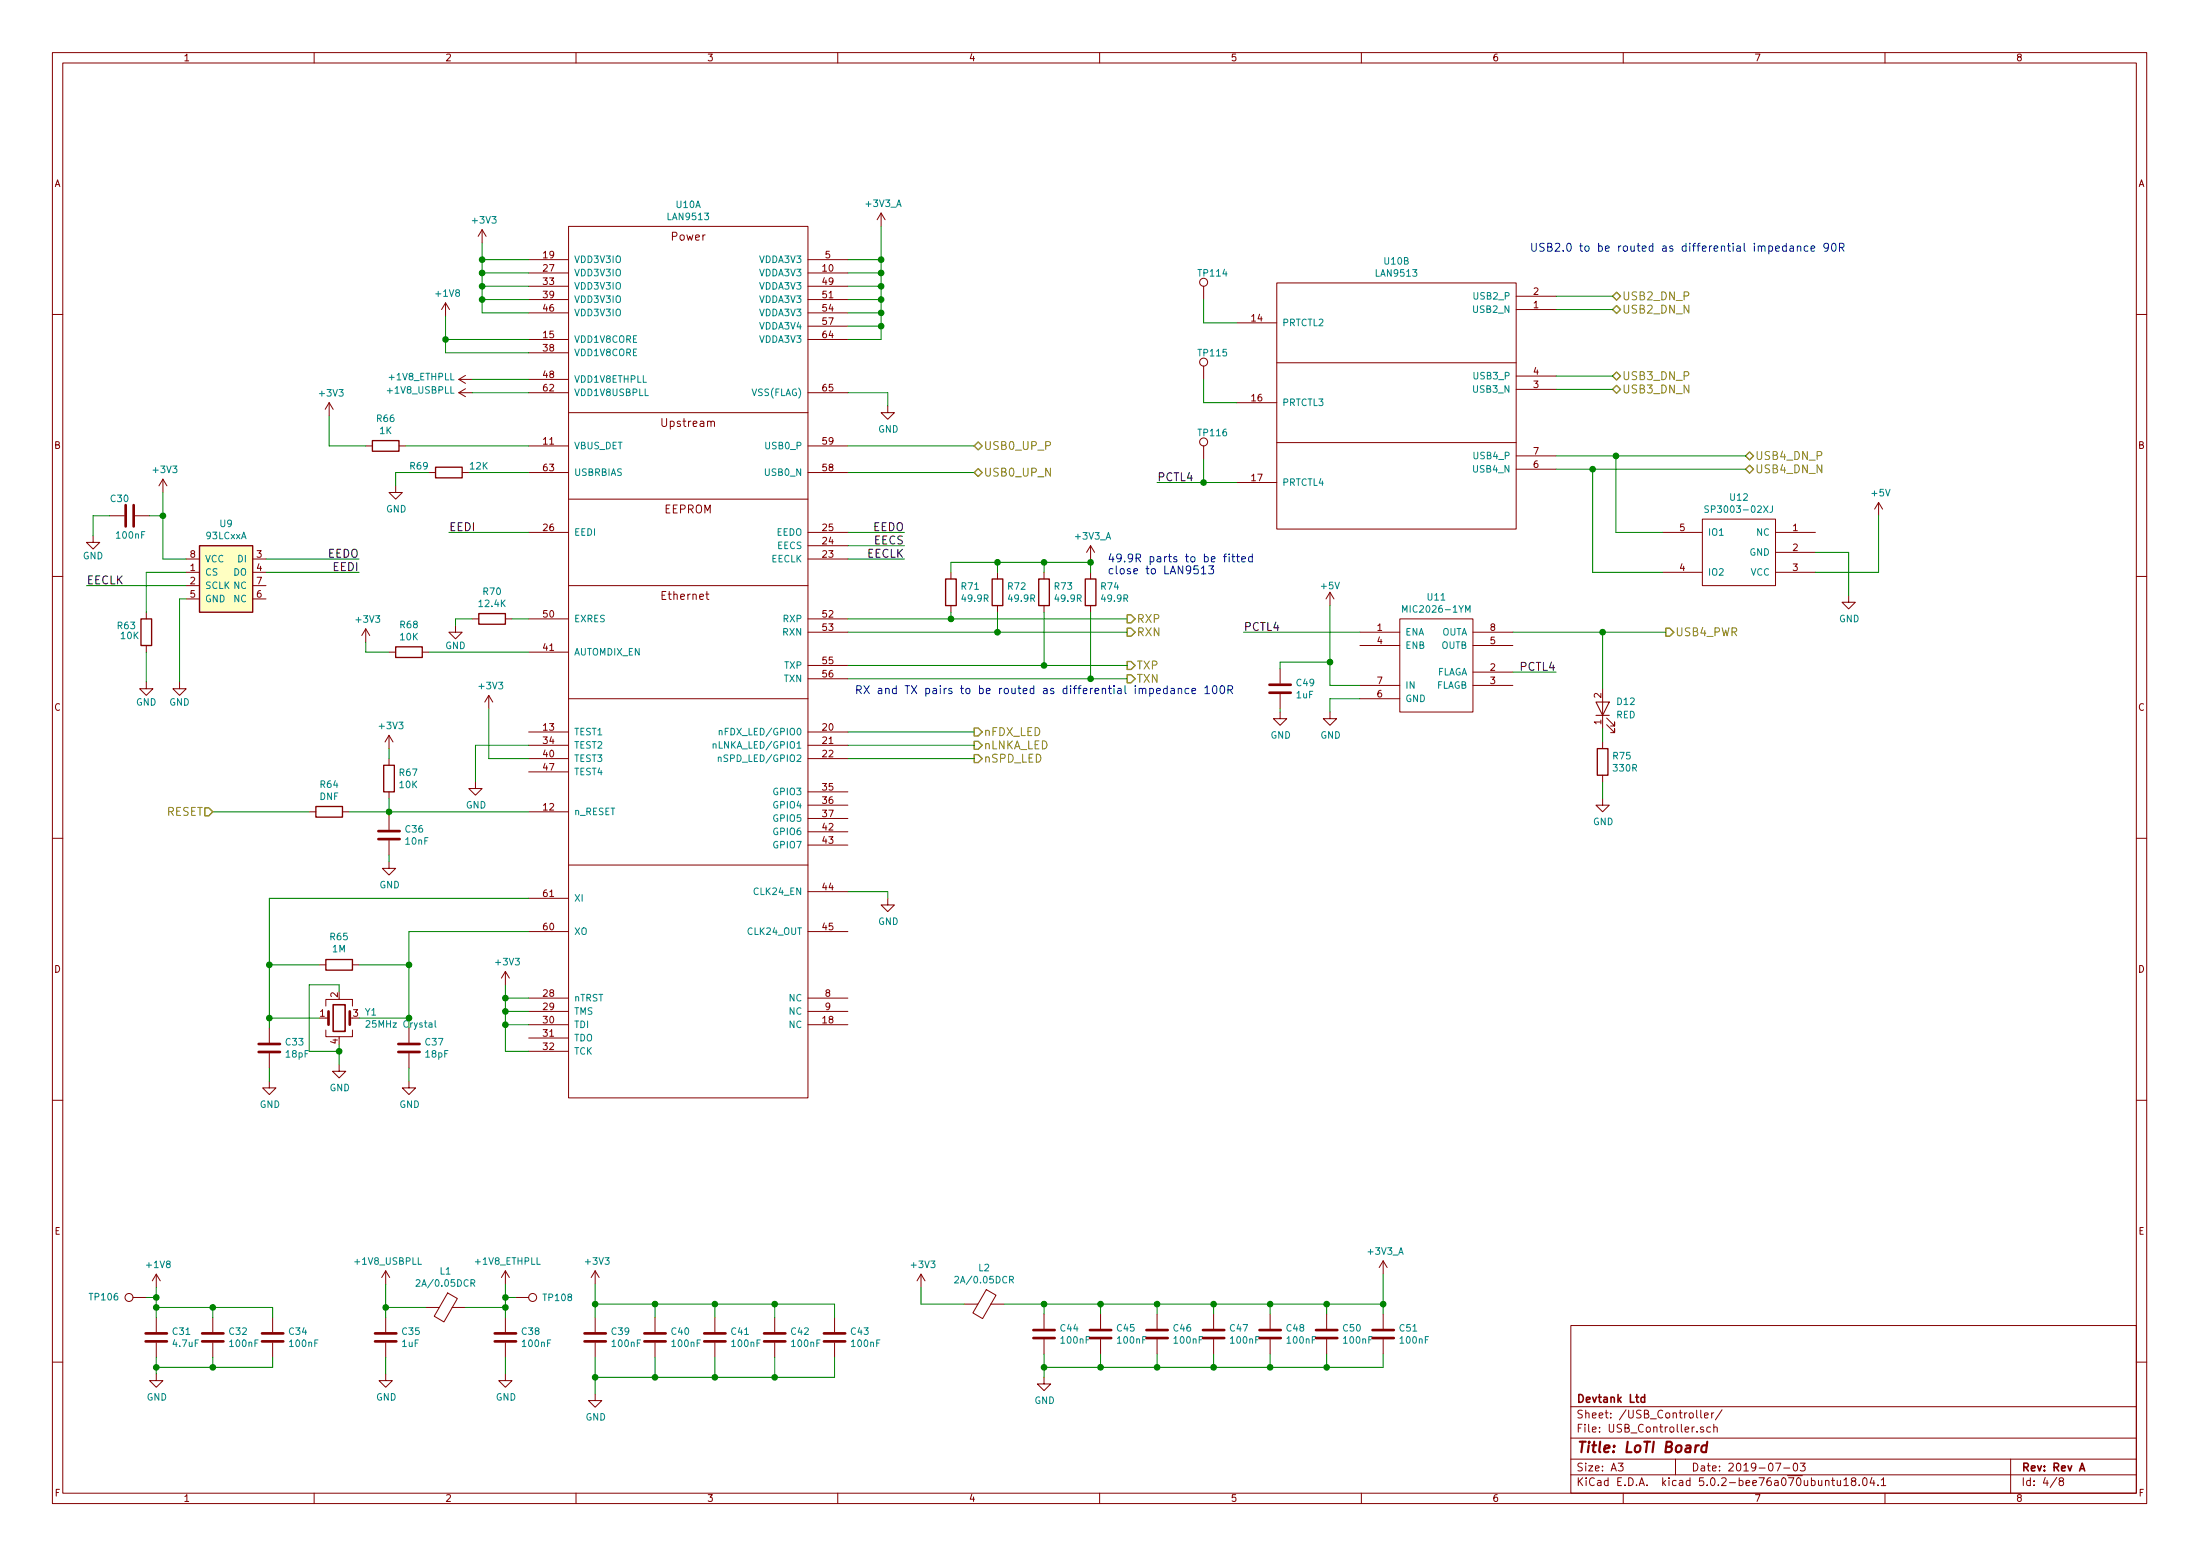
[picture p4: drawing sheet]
<svg xmlns="http://www.w3.org/2000/svg" width="420mm" height="297mm" viewBox="0 0 420 297" stroke-linecap="round" stroke-linejoin="round" font-family="sans-serif">
<g fill="none" stroke="#840000" stroke-width=".19">
<path d="M10 10h400v277h-400zM12 12h396v273.1h-396zM60 10v2M110 10v2M160 10v2M210 10v2M260 10v2M310 10v2M360 10v2M85.1 57.8l-.8 1.3M85.1 57.8v2.6M85.1 57.8l.8 1.3"/>
<path d="M92.1 43.9l-.8 1.2M92.1 43.9v2.5M92.1 43.9l.7 1.2M101 52.1h7.6M101 49.6h7.6M101 54.6h7.6M101 57.2h7.6M101 59.7h7.6M108.6 43.2h45.7v166.4h-45.7zM154.3 52.1h7.6M154.3 49.6h7.6M154.3 54.6h7.6"/>
<path d="M154.3 57.2h7.6M154.3 59.7h7.6M168.3 40.7l-.8 1.2M168.3 40.7v2.5M168.3 40.7l.7 1.2M229.9 54.6v2.6M243.8 54h45.8v47h-45.8zM289.6 59.1h7.6M289.6 56.6h7.6M10 60h2M62.9 76.9l-.8 1.2M62.9 76.9v2.5"/>
<path d="M62.9 76.9l.7 1.2M87.6 72.4h2.6M87.6 75h2.6M87.6 72.4l1.3 .8M87.6 75l1.3 .7M88.9 71.7l-1.3 .7M88.9 74.2l-1.3 .8M101 64.8h7.6M101 67.3h7.6M101 72.4h7.6M101 75h7.6M108.6 78.8h45.7"/>
<path d="M154.3 64.8h7.6M154.3 62.3h7.6M154.3 75h7.6M169.5 77.5v1.3h1.3l-1.3 1.2-1.2-1.2h1.2M229.9 69.9v2.5M236.2 61.6h7.6M236.2 76.9h7.6M243.8 69.3h45.8M289.6 74.3h7.6M289.6 71.8h7.6M408 60h2M21 98.5h2.7"/>
<path d="M25.8 98.5h2.8M31.1 91.5l-.7 1.2M31.1 91.5v2.5M31.1 91.5l.8 1.2M69.8 85.1h1.3M75.6 92.7v1.3h1.2l-1.2 1.3-1.3-1.3h1.3M76.2 85.1h1.3M81.9 90.2h1.3M88.3 90.2h1.2M101 85.1h7.6M101 90.2h7.6M108.6 95.3h45.7"/>
<path d="M135.8 80.6a.36 .36 0 0 1 .3-.2 .36 .36 0 0 1 .3 .2v.8M154.3 85.1h7.6M154.3 90.2h7.6M229.9 85.1v2.6M236.2 92.1h7.6M243.8 84.5h45.8M289.6 89.6h7.6M289.6 87h7.6M325.1 99.1h14v12.7h-14zM358.8 95.9l-.8 1.3M358.8 95.9v2.6M358.8 95.9l.7 1.3"/>
<path d="M10 110h2M17.8 102.3v1.2h1.2l-1.2 1.3-1.3-1.3h1.3M27.9 116.9v1.2M35.6 111.8h2.5M35.6 106.7h2.5M35.6 109.3h2.5M35.6 114.3h2.5M48.3 111.8h2.5M48.3 106.7h2.5M48.3 109.3h2.5M48.3 114.3h2.5M87 119.4v1.3h1.3l-1.3 1.3-1.3-1.3h1.3"/>
<path d="M90.2 118.1h1.2M96.5 118.1h1.3M101 101.6h7.6M101 118.1h7.6M108.6 111.8h45.7M134.8 113.4h.6M135 112.9v1.3l.4 .2M154.3 106.7h7.6M154.3 104.2h7.6M154.3 101.6h7.6M154.3 118.1h7.6M181.6 109.3v1.2"/>
<path d="M181.6 115.6v1.3M190.5 109.3v1.2M190.5 115.6v1.3M199.4 109.3v1.2M199.4 115.6v1.3M208.3 104.2v2.5M208.3 109.3v1.2M208.3 115.6v1.3M208.3 104.2l-.8 1.2M208.3 104.2l.7 1.2M254 113.1l-.8 1.2M254 113.1v2.5"/>
<path d="M254 113.1l.8 1.2M267.3 118.1h14v17.8h-14zM317.5 101.6h7.6M317.5 109.3h7.6M339.1 101.6h7.6M339.1 109.3h7.6M339.1 105.4h7.6M353.1 113.7v1.3h1.2l-1.2 1.2-1.3-1.2h1.3M408 110h2M27.9 130.2v1.3h1.3l-1.3 1.3-1.2-1.3h1.2M27.9 123.2v1.3M34.3 130.2v1.3h1.3l-1.3 1.3-1.3-1.3h1.3"/>
<path d="M69.8 120.1l-.7 1.2M69.8 120.1v2.5M69.8 120.1l.8 1.2M74.3 124.5h1.3M80.6 124.5h1.3M93.3 132.8l-.7 1.2M93.3 132.8v2.5M93.3 132.8l.8 1.2M101 139.7h7.6M101 124.5h7.6M108.6 133.4h45.7M154.3 139.7h7.6"/>
<path d="M154.3 120.7h7.6M154.3 127h7.6M154.3 129.6h7.6M244.5 135.9v1.3h1.2l-1.2 1.3-1.3-1.3h1.3M244.5 127.7v2.8M244.5 132.5v2.8M254 135.9v1.3h1.3l-1.3 1.3-1.3-1.3h1.3M259.7 133.4h7.6M259.7 120.7h7.6M259.7 130.8h7.6M259.7 123.2h7.6M281.3 120.7h7.6"/>
<path d="M281.3 128.3h7.6M281.3 130.8h7.6M281.3 123.2h7.6M306.1 131.5v7.6M306.8 138.3l1.6 1.6v-.8v.8h-.8M306.8 137.1l1.6 1.5v-.8v.8h-.8M59.1 155h1.2M65.4 155h1.3M74.3 140.4v2.5M74.3 144.8v1.3M74.3 151.2v1.2M74.3 155.6v2.8"/>
<path d="M74.3 140.4l-.8 1.2M74.3 140.4l.8 1.2M90.8 149.3v1.2h1.3l-1.3 1.3-1.3-1.3h1.3M101 155h7.6M101 142.3h7.6M101 144.8h7.6M101 147.4h7.6M154.3 142.3h7.6M154.3 144.8h7.6M154.3 151.2h7.6M154.3 153.7h7.6M154.3 156.2h7.6"/>
<path d="M154.3 158.8h7.6M306.1 152.4v1.3h1.2l-1.2 1.3-1.3-1.3h1.3M306.1 141.6v1.3M306.1 148v1.3M10 160h2M74.3 164.5v1.3h1.3l-1.3 1.2-1.3-1.2h1.3M74.3 160.4v2.8M101 177.8h7.6M101 171.5h7.6M108.6 165.1h45.7M154.3 161.3h7.6M154.3 170.2h7.6"/>
<path d="M154.3 177.8h7.6M169.5 171.5v1.3h1.3l-1.3 1.2-1.2-1.2h1.2M408 160h2M51.4 196.3v2.7M61 184.2h1.2M62.2 196.6v1.3h5.1v-1.3M62.2 192.1v-1.3h5.1v1.3M62.2 194.3h.5M66.8 194.3h.5M67.3 184.2h1.3M78.1 196.3v2.7M96.5 185.5v2.5"/>
<path d="M96.5 185.5l-.7 1.2M96.5 185.5l.8 1.2M101 195.6h7.6M101 190.5h7.6M101 193.1h7.6M101 198.2h7.6M154.3 195.6h7.6M154.3 190.5h7.6M154.3 193.1h7.6M10 210h2M51.4 206.4v1.3h1.3l-1.3 1.3-1.2-1.3h1.2M51.4 201.1v2.8"/>
<path d="M64.8 203.2v1.3h1.2l-1.2 1.3-1.3-1.3h1.3M78.1 206.4v1.3h1.3l-1.3 1.3-1.3-1.3h1.3M78.1 201.1v2.8M101 200.7h7.6M408 210h2M25.4 247.7h2.5M29.8 243.2l-.7 1.3M29.8 243.2v2.6M29.8 251.5v2.8M29.8 256.3v2.8M29.8 243.2l.8 1.3M40.6 251.5v2.8"/>
<path d="M40.6 256.3v2.8M52.1 251.5v2.8M52.1 256.3v2.8M73.7 242.6l-.8 1.3M73.7 242.6v2.5M73.7 251.5v2.8M73.7 256.3v2.8M73.7 242.6l.7 1.3M81.3 249.6h2.6M85.5 246.8l1.9 1.1-2.6 4.5-1.9-1.1zM86.4 249.6h2.5M96.5 242.6l-.7 1.3"/>
<path d="M96.5 242.6v2.5M96.5 251.5v2.8M96.5 256.3v2.8M96.5 242.6l.8 1.3M98.4 247.7h2.6M113.7 242.6l-.8 1.3M113.7 242.6v2.5M113.7 251.5v2.8M113.7 256.3v2.8M113.7 242.6l.7 1.3M125.1 251.5v2.8M125.1 256.3v2.8"/>
<path d="M136.5 251.5v2.8M136.5 256.3v2.8M148 251.5v2.8M148 256.3v2.8M159.4 251.5v2.8M159.4 256.3v2.8M175.9 243.2l-.8 1.3M175.9 243.2v2.6M175.9 243.2l.8 1.3M184.1 249h2.6M188.4 246.2l1.8 1.1-2.5 4.4-1.9-1.1zM189.2 249h2.6"/>
<path d="M199.4 250.9v2.8M199.4 255.7v2.8M210.2 250.9v2.8M210.2 255.7v2.8M221 250.9v2.8M221 255.7v2.8M231.8 250.9v2.8M231.8 255.7v2.8M242.6 250.9v2.8M242.6 255.7v2.8M253.4 250.9v2.8M253.4 255.7v2.8"/>
<path d="M264.2 240.7l-.8 1.3M264.2 240.7v2.5M264.2 250.9v2.8M264.2 255.7v2.8M264.2 240.7l.7 1.3M300 253h108v32.1h-108zM10 260h2M29.8 262.3v1.3h1.3l-1.3 1.2-1.2-1.2h1.2M73.7 262.3v1.3h1.2l-1.2 1.2-1.3-1.2h1.3M96.5 262.3v1.3h1.3l-1.3 1.2-1.3-1.2h1.3M113.7 266.1v1.3h1.2l-1.2 1.2-1.3-1.2h1.3M199.4 262.9v1.3h1.3l-1.3 1.3-1.3-1.3h1.3"/>
<path d="M300 278.5h108M300 274.5h108M300 268.5h108M309 279.3h1l-.5 .6 .4 .1v.7l-.2 .1-.7-.1M320 278.5v3M324 269.2v1.3l.3 .2M324.8 269.2v1.3l.2 .2M325.3 272.5a.37 .37 0 0 0-.6 .1l.1 .2 .5 .2 .1 .1-.2 .3-.5-.1M325.5 270.2l.7-.1v-.3l-.4-.1-.3 .2 .1 .7h.6M326.7 272.5l-.5-.1-.2 .3v.6l.2 .1 .5-.1M326.9 269.7v1M327.3 272.5h.1a.37 .37 0 0 1 .6 .1v.8"/>
<path d="M327.3 269.7l-.4 .1v.2M327.3 271.9v1.5M328.9 269.1l-1.3 2M339.1 279.3h1l-.6 1.5M342.6 279.5l.4-.2a.94 .94 0 0 1 0 1.5 .82 .82 0 0 1-.4-1.3zM343.8 279.3h1l-.6 .6 .5 .1v.7l-.3 .1-.6-.1M384 278.5v6.6M408 260h2M60 285.1v1.9M110 285.1v1.9M160 285.1v1.9M210 285.1v1.9"/>
<path d="M260 285.1v1.9M300 281.5h108M310 285.1v1.9M340.7 280.2h1.1M349.8 282.6h.6M350 282.1v1.3l.4 .2M350.9 282.6v.9l.4 .1 .2-.1M351.5 282.6v1M352.1 282.5l.5-.4v1.5M352.1 283.6h.9M353.9 282.7l-.3-.3 .3-.3h.3l.2 .3v.2l-.7 .2-.1 .2v.5l.3 .1h.3l.2-.3v-.3l-.2-.3M355.1 283.5v.1"/>
<path d="M355.9 282.3l.3-.2a.94 .94 0 0 1 0 1.5l-.4-.3-.1-.6zM357.5 282l-.4 1.1h1M357.9 282.6v1M358.6 283.5v.1M359.3 282.5l.4-.4v1.5M359.3 283.6h.8M360 285.1v1.9M392.8 282l-1.3 2M393.5 282.7l-.3-.3 .3-.3h.3l.3 .3-.1 .2-.6 .2-.2 .2 .1 .5 .2 .1h.3l.3-.3v-.3l-.3-.3"/>
<circle cx="229.9" cy="53.9" r=".76"/>
<circle cx="229.9" cy="69.1" r=".76"/>
<circle cx="229.9" cy="84.4" r=".76"/>
<circle cx="24.6" cy="247.7" r=".76"/>
<circle cx="101.7" cy="247.7" r=".76"/>
</g>
<path d="M63.6 191.8h2.3v5.1h-2.3zM314.1 266.8l-.4-.1-.3 .3 .1 .6h.6M314.1 266.2v1.5M397.2 280.8l.5-1.5 .4 1.5M397.3 280.4h.7" fill="none" stroke="#840000" stroke-width=".3"/>
<path d="M324.5 275.9a.55 .55 0 0 0-.7 .4M326 276a.68 .68 0 0 0-1 .3v.7l.2 .2 .6-.1M326.1 275.2l-.3 2" fill="none" stroke="#840000" stroke-width=".41"/>
<g fill="none" stroke="#008484" stroke-width=".19">
<path d="M86.1 73.8v1.3h.6M326.3 96.6h-.5l-.2 .1 .1 .4 .5 .2 .1 .3-.2 .2h-.5M338.5 96.6v1l-.5 .2M267.9 116.9v-1.3l.4 .9 .4-.9v1.3M279.9 116.9v-1.3l.4 .9 .4-.9v1.3M137.4 139.6l.1-.1h.3l.1 .8M137.4 139.5v.8M136.2 142.1l.5-.1 .1 .8M136.2 142v.8M137.2 144.7l.2-.2 .3 .1v.8M137.2 144.5v.9M69.9 195l.5-.2 .2 .4-.8 .9h.8"/>
<path d="M83.1 194.8v1.1l.2 .2M79.5 244.4l.5-.1 .2 .3-.8 1h.8M79.9 240.1v1.3h.6M89.9 244.9h.7l.1-.2-.1-.3-.7-.1v1.3M90.2 244.9l.5 .7M182.3 243.8l.5-.2 .3 .4-.8 .9h.8M192.8 244.3h.6l.1-.2v-.3l-.7-.2v1.3M193.1 244.3l.4 .6"/>
</g>
<g fill="none" stroke="#008400" stroke-width=".19">
<path d="M92.1 49.6h8.9M92.1 52.1h8.9M92.1 54.6h8.9M92.1 57.2h8.9M92.1 46.4v13.3h8.9M161.9 49.6h6.4M161.9 52.1h6.4M161.9 54.6h6.4M161.9 57.2h6.4M161.9 59.7h6.4M168.3 43.2v21.6h-6.4M229.9 57.2v4.4h6.3"/>
<path d="M297.2 56.6h10.8M297.2 59.1h10.8M62.9 79.4v5.7h6.9M85.1 64.8h15.9M85.1 60.4v6.9h15.9M90.2 75h10.8M90.2 72.4h10.8M161.9 75h7.6v2.5M161.9 62.3h6.4M229.9 72.4v4.5h6.3M297.2 71.8h10.8M297.2 74.3h10.8"/>
<path d="M21 98.5h-3.2v3.8M28.6 98.5h2.5M31.1 94v12.7h4.5M77.5 85.1h23.5M81.9 90.2h-6.3v2.5M89.5 90.2h11.5M161.9 90.2h24.2M161.9 85.1h24.2M221 92.1h15.2M229.9 87.7v4.4M297.2 87h36.2M297.2 89.6h36.2"/>
<path d="M304.2 89.6v19.7h13.3M308.6 87v14.6h8.9M358.8 98.5v10.8h-12.1M16.5 111.8h19.1M35.6 109.3h-7.7v7.6M35.6 114.3h-1.3v15.9M50.8 106.7h17.8M50.8 109.3h17.8M85.7 101.6h15.3M90.2 118.1h-3.2v1.3M97.8 118.1h3.2M161.9 118.1h53.4"/>
<path d="M161.9 101.6h10.8M161.9 104.2h10.8M161.9 106.7h10.8M181.6 116.9v1.2M190.5 107.4v1.9M190.5 116.9v3.8M199.4 107.4v1.9M199.4 116.9v10.1M208.3 106.7v2.6M208.3 116.9v12.7M208.3 107.4h-26.7v1.9M254 115.6v15.2h5.7"/>
<path d="M346.7 105.4h6.4v8.3M27.9 124.5v5.7M69.8 122.6v1.9h4.5M81.9 124.5h19.1M93.3 135.3v9.5h7.7M161.9 120.7h53.4M161.9 127h53.4M161.9 129.6h53.4M161.9 139.7h24.2M237.5 120.7h22.2M244.5 135.3v.6M254 126.4h-9.5v1.3"/>
<path d="M259.7 133.4h-5.7v2.5M288.9 120.7h29.2M288.9 128.3h8.3M306.1 120.7v10.8M306.1 139.1v2.5M40.6 155h18.5M66.7 155h34.3M74.3 142.9v1.9M74.3 152.4v3.2M101 142.3h-10.2v7M161.9 142.3h24.2M161.9 144.8h24.2"/>
<path d="M306.1 149.3v3.1M74.3 163.2v1.3M101 177.8h-22.9v16.5h-9.5M101 171.5h-49.6v24.8M161.9 170.2h7.6v1.3M51.4 194.3h9.6M51.4 184.2h9.6M64.8 189.3v-1.3h-5.7v12.7h5.7M64.8 199.4v3.8M68.6 184.2h9.5M96.5 188v12.7h4.5M96.5 195.6h4.5"/>
<path d="M96.5 193.1h4.5M96.5 190.5h4.5M51.4 203.9v2.5M78.1 203.9v2.5M27.9 247.7h1.9M29.8 245.8v5.7M29.8 259.1v3.2M29.8 249.6h22.3v1.9M40.6 249.6v1.9M40.6 259.1v1.9M52.1 259.1v1.9h-22.3M73.7 249.6h7.6"/>
<path d="M73.7 245.1v6.4M73.7 259.1v3.2M88.9 249.6h7.6M96.5 245.1v6.4M96.5 259.1v3.2M96.5 247.7h1.9M113.7 245.1v6.4M113.7 259.1v7M113.7 249h45.7v2.5M125.1 249v2.5M125.1 259.1v3.8M136.5 249v2.5"/>
<path d="M136.5 259.1v3.8M148 249v2.5M148 259.1v3.8M159.4 259.1v3.8h-45.7M175.9 245.8v3.2h8.2M191.8 249h72.4M199.4 249v1.9M199.4 258.5v4.4M210.2 249v1.9M210.2 258.5v2.5M221 249v1.9M221 258.5v2.5"/>
<path d="M231.8 249v1.9M231.8 258.5v2.5M242.6 249v1.9M242.6 258.5v2.5M253.4 249v1.9M253.4 258.5v2.5M264.2 258.5v2.5h-64.8M264.2 243.2v7.7"/>
</g>
<g fill="#008400" stroke="#008400" stroke-width=".25">
<circle cx="168.3" cy="49.6" r=".51"/>
<circle cx="168.3" cy="52.1" r=".51"/>
<circle cx="168.3" cy="54.6" r=".51"/>
<circle cx="168.3" cy="57.2" r=".51"/>
<circle cx="168.3" cy="59.7" r=".51"/>
<circle cx="168.3" cy="62.3" r=".51"/>
<circle cx="92.1" cy="49.6" r=".51"/>
<circle cx="92.1" cy="52.1" r=".51"/>
<circle cx="92.1" cy="54.6" r=".51"/>
<circle cx="92.1" cy="57.2" r=".51"/>
<circle cx="85.1" cy="64.8" r=".51"/>
<circle cx="29.8" cy="249.6" r=".51"/>
<circle cx="40.6" cy="249.6" r=".51"/>
<circle cx="29.8" cy="261" r=".51"/>
<circle cx="40.6" cy="261" r=".51"/>
<circle cx="73.7" cy="249.6" r=".51"/>
<circle cx="96.5" cy="249.6" r=".51"/>
<circle cx="113.7" cy="262.9" r=".51"/>
<circle cx="125.1" cy="262.9" r=".51"/>
<circle cx="136.5" cy="262.9" r=".51"/>
<circle cx="148" cy="262.9" r=".51"/>
<circle cx="113.7" cy="249" r=".51"/>
<circle cx="125.1" cy="249" r=".51"/>
<circle cx="136.5" cy="249" r=".51"/>
<circle cx="148" cy="249" r=".51"/>
<circle cx="199.4" cy="249" r=".51"/>
<circle cx="264.2" cy="249" r=".51"/>
<circle cx="253.4" cy="249" r=".51"/>
<circle cx="242.6" cy="249" r=".51"/>
<circle cx="231.8" cy="249" r=".51"/>
<circle cx="210.2" cy="249" r=".51"/>
<circle cx="221" cy="249" r=".51"/>
<circle cx="199.4" cy="261" r=".51"/>
<circle cx="210.2" cy="261" r=".51"/>
<circle cx="221" cy="261" r=".51"/>
<circle cx="231.8" cy="261" r=".51"/>
<circle cx="242.6" cy="261" r=".51"/>
<circle cx="253.4" cy="261" r=".51"/>
<circle cx="306.1" cy="120.7" r=".51"/>
<circle cx="254" cy="126.4" r=".51"/>
<circle cx="208.3" cy="107.4" r=".51"/>
<circle cx="190.5" cy="107.4" r=".51"/>
<circle cx="199.4" cy="107.4" r=".51"/>
<circle cx="181.6" cy="118.1" r=".51"/>
<circle cx="190.5" cy="120.7" r=".51"/>
<circle cx="199.4" cy="127" r=".51"/>
<circle cx="208.3" cy="129.6" r=".51"/>
<circle cx="229.9" cy="92.1" r=".51"/>
<circle cx="96.5" cy="247.7" r=".51"/>
<circle cx="29.8" cy="247.7" r=".51"/>
<circle cx="96.5" cy="195.6" r=".51"/>
<circle cx="96.5" cy="193.1" r=".51"/>
<circle cx="96.5" cy="190.5" r=".51"/>
<circle cx="64.8" cy="200.7" r=".51"/>
<circle cx="51.4" cy="194.3" r=".51"/>
<circle cx="78.1" cy="194.3" r=".51"/>
<circle cx="78.1" cy="184.2" r=".51"/>
<circle cx="51.4" cy="184.2" r=".51"/>
<circle cx="74.3" cy="155" r=".51"/>
<circle cx="31.1" cy="98.5" r=".51"/>
<circle cx="308.6" cy="87" r=".51"/>
<circle cx="304.2" cy="89.6" r=".51"/>
</g>
<g fill="none" stroke="#840000" stroke-width=".25">
<path d="M71.1 84.1h5.1v2h-5.1zM83.2 89.2h5.1v2h-5.1zM26.9 118.1h2.1v5.1h-2.1zM38.1 104.2h10.2v12.7h-10.2zM91.4 117.1h5.1v2.1h-5.1zM180.6 110.5h2v5.1h-2zM189.5 110.5h2v5.1h-2zM198.4 110.5h2v5.1h-2zM207.3 110.5h2v5.1h-2zM75.6 123.5h5v2h-5zM60.3 154h5.1v2h-5.1zM73.3 146.1h2v5.1h-2z"/>
<path d="M305.1 142.9h2v5.1h-2zM62.2 183.2h5.1v2h-5.1z"/>
</g>
<g fill="none" stroke="#848400" stroke-width=".25">
<path d="M308 56.6l.7-.8 .8 .8-.8 .7zM308 59.1l.7-.8 .8 .8-.8 .8zM308 71.8l.7-.8 .8 .8-.8 .8zM308 74.3l.7-.7 .8 .7-.8 .8zM186.1 85.1l.7-.7 .8 .7-.8 .8zM186.1 90.2l.7-.8 .8 .8-.8 .8zM333.4 87l.7-.7 .8 .7-.8 .8zM333.4 89.6l.7-.8 .8 .8-.8 .7zM215.3 117.4h.7l.8 .7-.8 .8h-.7zM215.3 119.9h.7l.8 .8-.8 .7h-.7zM318.1 119.9h.8l.8 .8-.8 .7h-.8zM186.1 139h.7l.8 .7-.8 .8h-.7z"/>
<path d="M215.3 126.3h.7l.8 .7-.8 .8h-.7zM215.3 128.8h.7l.8 .8-.8 .7h-.7zM39.1 154.2h.8l.7 .8-.7 .7h-.8zM186.1 141.5h.7l.8 .8-.8 .7h-.7zM186.1 144.1h.7l.8 .7-.8 .8h-.7z"/>
</g>
<g fill="none" stroke="#840000" stroke-width=".51">
<path d="M24 96.4v4.1M25.5 96.4v4.1M242.4 132.2h4.1M242.4 130.7h4.1M72.3 158.7h4M72.3 160.2h4M49.4 199.3h4.1M62.7 193.1v2.5M66.8 193.1v2.5M76.1 199.3h4M49.4 200.8h4.1M76.1 200.8h4"/>
<path d="M27.8 256.1h4.1M27.8 254.5h4.1M38.6 256.1h4.1M38.6 254.5h4.1M50 256.1h4.1M50 254.5h4.1M71.6 256.1h4.1M71.6 254.5h4.1M94.5 256.1h4.1M94.5 254.5h4.1M111.6 256.1h4.1M111.6 254.5h4.1"/>
<path d="M123.1 256.1h4M123.1 254.5h4M134.5 256.1h4.1M134.5 254.5h4.1M145.9 256.1h4.1M145.9 254.5h4.1M157.4 256.1h4M157.4 254.5h4M197.4 255.4h4M197.4 253.9h4M208.2 255.4h4M208.2 253.9h4"/>
<path d="M218.9 255.4h4.1M218.9 253.9h4.1M229.7 255.4h4.1M229.7 253.9h4.1M240.5 255.4h4.1M240.5 253.9h4.1M251.3 255.4h4.1M251.3 253.9h4.1M262.1 255.4h4.1M262.1 253.9h4.1"/>
</g>
<path d="M304.8 134h2.5l-1.2 2.6zM304.8 136.6h2.5" fill="none" stroke="#840000" stroke-width=".2"/>
<g fill="none" stroke="#0000c2" stroke-width=".19">
<path d="M341.1 47h-.4l-.3 .2 .2 .7h.5M341.1 46.4v1.6M341.9 47h.6v1M342.5 47.3l-.5 .1a.31 .31 0 0 0-.2 .3 .31 .31 0 0 0 .2 .3l.5-.1M343.3 47.1v-.1a.37 .37 0 0 1 .6 .2v.8M343.3 47v1M345.3 47h-.4l-.3 .2v.5l.1 .2h.6M345.9 47.5l.7-.2-.1-.3h-.4l-.2 .2v.7h.6M349.2 47.1l-.3 .3h-.3l-.3-.3 .2-.6 .4-.1 .2 .2a1.06 1.06 0 0 1-.3 1.4h-.3M349.9 46.6l.4-.2a.97 .97 0 0 1 0 1.6 .84 .84 0 0 1-.4-1.4zM351.3 47.2h.7l.2-.2-.1-.4-.8-.2v1.6M351.7 47.2l.5 .8"/>
<path d="M229.4 108.5l.5-.5v1.6M229.4 109.6h.9M230.8 108h1l-.5 .6 .4 .1v.7l-.2 .2h-.5l-.2-.2M233.7 106.3h.5M234.2 105.8l-.3 .2v1.3M234.7 105.8v.1M234.7 106.3v1M235.3 106.3h.5M235.5 105.8v1.2l.3 .3M236.1 106.3h.6M236.3 105.8v1.2l.4 .3M237.1 106.8l.8-.2-.1-.3h-.4l-.3 .2 .1 .7h.6"/>
<path d="M239.2 106.3h-.5l-.2 .2 .1 .7h.6M239.2 105.8v1.5M220.9 131.9l.7-.1-.1-.3-.4-.1-.2 .2 .1 .7h.5M222.9 131.5l-.4-.1-.3 .3 .1 .6h.6M222.9 130.9v1.5M223.6 131.5h.6l.1 .9M224.3 131.8h-.5a.31 .31 0 0 0-.2 .3 .31 .31 0 0 0 .2 .3l.5-.1M225 131.5l.2-.1 .4 .1 .1 .9M225 131.4v1M227.1 131.5l-.5-.1-.3 .3v.4l.2 .2h.6M227.6 131.9l.7-.1v-.3l-.5-.1-.2 .2 .1 .7h.6M230.1 131.3l.4-.4v1.5"/>
<path d="M230.1 132.4h.9M231.7 131l.4-.1a.97 .97 0 0 1 0 1.5 .84 .84 0 0 1-.4-1.4zM233.1 131l.3-.1a.81 .81 0 0 1 .5 .8 .81 .81 0 0 1-.5 .7l-.3-.1-.1-.5zM234.5 131.7l.8-.1 .1-.2-.1-.4-.8-.1v1.5M234.9 131.7l.5 .7"/>
</g>
<path d="M38.1 104.2h10.2v12.7h-10.2z" fill="#ffffc2" stroke="#ffffc2" stroke-width=".19"/>
<text font-size="2.8" fill="#840000" x="301" y="277.3">Title: LoTI Board</text>
<g font-size="2.1" fill="#840000">
<text x="128.3" y="45.9">Power</text>
<text x="126.6" y="81.5">Upstream</text>
<text x="126.8" y="98">EEPROM</text>
<text x="126.5" y="114.5">Ethernet</text>
<text x="301" y="267.8">Devtank Ltd</text>
<text x="301" y="273.5">File: USB_Controller.sch</text>
<text x="301" y="270.8">Sheet: /USB_Controller/</text>
<text x="301" y="280.9">Size: A3</text>
<text x="323" y="280.9">Date: 2019-07-03</text>
<text x="386" y="280.9">Rev: Rev A</text>
<text x="301" y="283.7">KiCad E.D.A. kicad 5.0.2-bee76a070ubuntu18.04.1</text>
<text x="386" y="283.7">Id: 4/8</text>
</g>
<g font-size="2.1" fill="#0000c2">
<text x="292.1" y="48">USB2.0 to be routed as differential impedance 90R</text>
<text x="211.5" y="107.4">49.9R parts to be fitted</text>
<text x="211.5" y="109.6">close to LAN9513</text>
<text x="217" y="130.3">TXN</text>
<text x="163.2" y="132.5">RX and TX pairs to be routed as differential impedance 100R</text>
</g>
<g font-size="2.1" fill="#848400">
<text x="309.8" y="57.3">USB2_DN_P</text>
<text x="309.8" y="59.9">USB2_DN_N</text>
<text x="309.8" y="72.6">USB3_DN_P</text>
<text x="309.8" y="75.1">USB3_DN_N</text>
<text x="187.8" y="85.9">USB0_UP_P</text>
<text x="335.2" y="87.8">USB4_DN_P</text>
<text x="187.8" y="91">USB0_UP_N</text>
<text x="335.2" y="90.3">USB4_DN_N</text>
<text x="217" y="118.9">RXP</text>
<text x="217" y="121.4">RXN</text>
<text x="319.9" y="121.4">USB4_PWR</text>
<text x="217" y="127.8">TXP</text>
<text x="187.8" y="140.5">nFDX_LED</text>
<text x="187.8" y="143">nLNKA_LED</text>
<text x="187.8" y="145.6">nSPD_LED</text>
<text x="31.8" y="155.7">RESET</text>
</g>
<g font-size="2.1">
<text x="221" y="91.9">PCTL4</text>
<text x="85.7" y="101.4">EEDI</text>
<text x="166.7" y="101.4">EEDO</text>
<text x="62.6" y="106.5">EEDO</text>
<text x="165.5" y="106.5">EECLK</text>
<text x="166.9" y="103.9">EECS</text>
<text x="16.5" y="111.5">EECLK</text>
<text x="63.6" y="109">EEDI</text>
<text x="237.5" y="120.4">PCTL4</text>
<text x="290.4" y="128.1">PCTL4</text>
</g>
<g font-size="1.8" fill="#840000">
<text x="35" y="11.7">1</text>
<text x="85" y="11.7">2</text>
<text x="135" y="11.7">3</text>
<text x="185" y="11.7">4</text>
<text x="235" y="11.7">5</text>
<text x="285" y="11.7">6</text>
<text x="335" y="11.7">7</text>
<text x="385" y="11.7">8</text>
<text x="10.4" y="35.7">A</text>
<text x="408.4" y="35.7">A</text>
<text x="103.8" y="49.3">19</text>
<text x="103.8" y="51.9">27</text>
<text x="157.1" y="51.9">10</text>
<text x="157.6" y="49.3">5</text>
<text x="103.8" y="54.4">33</text>
<text x="103.8" y="56.9">39</text>
<text x="103.8" y="59.5">46</text>
<text x="157.1" y="54.4">49</text>
<text x="157.1" y="56.9">51</text>
<text x="157.1" y="59.5">54</text>
<text x="292.9" y="58.8">1</text>
<text x="292.9" y="56.3">2</text>
<text x="103.8" y="64.6">15</text>
<text x="157.1" y="62">57</text>
<text x="157.1" y="64.6">64</text>
<text x="239.1" y="61.4">14</text>
<text x="103.8" y="67.1">38</text>
<text x="292.9" y="71.5">4</text>
<text x="103.8" y="72.2">48</text>
<text x="103.8" y="74.7">62</text>
<text x="157.1" y="74.7">65</text>
<text x="239.1" y="76.6">16</text>
<text x="292.9" y="74.1">3</text>
<text x="10.4" y="85.7">B</text>
<text x="103.8" y="84.9">11</text>
<text x="103.8" y="90">63</text>
<text x="157.1" y="90">58</text>
<text x="157.1" y="84.9">59</text>
<text x="292.9" y="89.3">6</text>
<text x="292.9" y="86.8">7</text>
<text x="408.4" y="85.7">B</text>
<text x="239.1" y="91.9">17</text>
<text x="103.8" y="101.4">26</text>
<text x="157.1" y="101.4">25</text>
<text x="320.8" y="101.4">5</text>
<text x="342.4" y="101.4">1</text>
<text x="36.3" y="106.5">8</text>
<text x="49" y="106.5">3</text>
<text x="157.1" y="106.5">23</text>
<text x="157.1" y="103.9">24</text>
<text x="342.4" y="105.2">2</text>
<text x="36.3" y="109">1</text>
<text x="36.3" y="111.5">2</text>
<text x="49" y="109">4</text>
<text x="49" y="111.5">7</text>
<text x="320.8" y="109">4</text>
<text x="342.4" y="109">3</text>
<text x="36.3" y="114.1">5</text>
<text x="49" y="114.1">6</text>
<text x="103.8" y="117.9">50</text>
<text x="157.1" y="117.9">52</text>
<text x="103.8" y="124.2">41</text>
<text x="157.1" y="120.4">53</text>
<text x="263" y="120.4">1</text>
<text x="263" y="123">4</text>
<text x="284.6" y="123">5</text>
<text x="284.6" y="120.4">8</text>
<text x="157.1" y="126.8">55</text>
<text x="157.1" y="129.3">56</text>
<text x="263" y="130.6">7</text>
<text x="284.6" y="128.1">2</text>
<text x="284.6" y="130.6">3</text>
<text x="10.4" y="135.7">C</text>
<text x="263" y="133.1">6</text>
<text x="305.8" y="133.2" transform="rotate(-90 305.8 133.2)">2</text>
<text x="408.4" y="135.7">C</text>
<text x="103.8" y="139.5">13</text>
<text x="103.8" y="142">34</text>
<text x="157.1" y="139.5">20</text>
<text x="157.1" y="142">21</text>
<text x="305.8" y="138.3" transform="rotate(-90 305.8 138.3)">1</text>
<text x="103.8" y="144.6">40</text>
<text x="103.8" y="147.1">47</text>
<text x="157.1" y="144.6">22</text>
<text x="103.8" y="154.7">12</text>
<text x="157.1" y="150.9">35</text>
<text x="157.1" y="153.5">36</text>
<text x="157.1" y="156">37</text>
<text x="157.1" y="158.5">42</text>
<text x="157.1" y="161.1">43</text>
<text x="103.8" y="171.2">61</text>
<text x="157.1" y="170">44</text>
<text x="103.8" y="177.6">60</text>
<text x="157.1" y="177.6">45</text>
<text x="10.4" y="185.7">D</text>
<text x="408.4" y="185.7">D</text>
<text x="64.5" y="190.4" transform="rotate(-90 64.5 190.4)">2</text>
<text x="103.8" y="190.3">28</text>
<text x="157.6" y="190.3">8</text>
<text x="61.1" y="194.1">1</text>
<text x="67.5" y="194.1">3</text>
<text x="103.8" y="192.8">29</text>
<text x="103.8" y="195.4">30</text>
<text x="103.8" y="197.9">31</text>
<text x="157.1" y="195.4">18</text>
<text x="157.6" y="192.8">9</text>
<text x="64.5" y="199.3" transform="rotate(-90 64.5 199.3)">4</text>
<text x="103.8" y="200.4">32</text>
<text x="10.4" y="235.7">E</text>
<text x="408.4" y="235.7">E</text>
<text x="10.5" y="285.7">F</text>
<text x="35" y="286.7">1</text>
<text x="85" y="286.7">2</text>
<text x="135" y="286.7">3</text>
<text x="185" y="286.7">4</text>
<text x="235" y="286.7">5</text>
<text x="285" y="286.7">6</text>
<text x="335" y="286.7">7</text>
<text x="385" y="286.7">8</text>
<text x="408.5" y="285.7">F</text>
</g>
<g font-size="1.8" fill="#008484">
<text x="129.2" y="39.7">U10A</text>
<text x="165.4" y="39.5">+3V3_A</text>
<text x="90.4" y="42.7">+3V3</text>
<text x="127.7" y="42">LAN9513</text>
<text x="109.6" y="50.2">VDD3V3IO</text>
<text x="109.6" y="52.7">VDD3V3IO</text>
<text x="145.1" y="52.7">VDDA3V3</text>
<text x="145.1" y="50.2">VDDA3V3</text>
<text x="229" y="52.8">TP114</text>
<text x="262.9" y="52.8">LAN9513</text>
<text x="264.4" y="50.5">U10B</text>
<text x="83.4" y="56.7">+1V8</text>
<text x="109.6" y="55.3">VDD3V3IO</text>
<text x="109.6" y="57.8">VDD3V3IO</text>
<text x="145.1" y="55.3">VDDA3V3</text>
<text x="145.1" y="57.8">VDDA3V3</text>
<text x="281.6" y="59.7">USB2_N</text>
<text x="281.7" y="57.2">USB2_P</text>
<text x="109.6" y="65.4">VDD1V8CORE</text>
<text x="109.6" y="60.4">VDD3V3IO</text>
<text x="145.1" y="60.4">VDDA3V3</text>
<text x="145.1" y="62.9">VDDA3V4</text>
<text x="145.1" y="65.4">VDDA3V3</text>
<text x="244.9" y="62.3">PRTCTL2</text>
<text x="109.6" y="68">VDD1V8CORE</text>
<text x="229" y="68">TP115</text>
<text x="61.2" y="75.7">+3V3</text>
<text x="74.1" y="75.1">+1V8_USBPLL</text>
<text x="74.4" y="72.6">+1V8_ETHPLL</text>
<text x="109.6" y="73.1">VDD1V8ETHPLL</text>
<text x="109.6" y="75.6">VDD1V8USBPLL</text>
<text x="143.8" y="75.6">VSS(FLAG)</text>
<text x="244.9" y="77.5">PRTCTL3</text>
<text x="281.6" y="75">USB3_N</text>
<text x="281.7" y="72.4">USB3_P</text>
<text x="72" y="80.6">R66</text>
<text x="72.5" y="82.9">1K</text>
<text x="167.7" y="82.6">GND</text>
<text x="229" y="83.3">TP116</text>
<text x="78.4" y="89.6">R69</text>
<text x="89.8" y="89.6">12K</text>
<text x="109.6" y="85.8">VBUS_DET</text>
<text x="146.4" y="85.8">USB0_P</text>
<text x="281.7" y="87.7">USB4_P</text>
<text x="21.2" y="95.8">C30</text>
<text x="29.4" y="90.3">+3V3</text>
<text x="109.6" y="90.8">USBRBIAS</text>
<text x="146.3" y="90.8">USB0_N</text>
<text x="244.9" y="92.7">PRTCTL4</text>
<text x="281.6" y="90.2">USB4_N</text>
<text x="330.5" y="95.6">U12</text>
<text x="357.6" y="94.8">+5V</text>
<text x="42.1" y="100.6">U9</text>
<text x="73.7" y="97.8">GND</text>
<text x="326.6" y="97.9">SP3003-02XJ</text>
<text x="15.8" y="106.8">GND</text>
<text x="22.4" y="102.8">100nF</text>
<text x="39.1" y="107.4">VCC</text>
<text x="39.4" y="102.9">93LCxxA</text>
<text x="45.5" y="107.4">DI</text>
<text x="109.6" y="102.3">EEDI</text>
<text x="147.3" y="107.4">EECLK</text>
<text x="148.3" y="102.3">EEDO</text>
<text x="148.5" y="104.8">EECS</text>
<text x="205.4" y="103">+3V3_A</text>
<text x="326.1" y="102.3">IO1</text>
<text x="334.1" y="106.1">GND</text>
<text x="335.5" y="102.3">NC</text>
<text x="39.1" y="109.9">CS</text>
<text x="39.1" y="112.4">SCLK NC</text>
<text x="44.6" y="109.9">DO</text>
<text x="92.4" y="113.6">R70</text>
<text x="183.7" y="112.6">R71</text>
<text x="192.6" y="112.6">R72</text>
<text x="201.4" y="112.6">R73</text>
<text x="210.3" y="112.6">R74</text>
<text x="252.4" y="112.5">+5V</text>
<text x="326.1" y="109.9">IO2</text>
<text x="334.3" y="109.9">VCC</text>
<text x="39.1" y="115">GND</text>
<text x="44.7" y="115">NC</text>
<text x="68.1" y="118.9">+3V3</text>
<text x="76.5" y="119.9">R68</text>
<text x="91.6" y="115.9">12.4K</text>
<text x="109.6" y="118.8">EXRES</text>
<text x="149.7" y="118.8">RXP</text>
<text x="183.8" y="114.9">49.9R</text>
<text x="192.7" y="114.9">49.9R</text>
<text x="201.6" y="114.9">49.9R</text>
<text x="210.5" y="114.9">49.9R</text>
<text x="268.6" y="117">MIC2026-1YM</text>
<text x="272.7" y="114.6">U11</text>
<text x="351.2" y="118.8">GND</text>
<text x="22.5" y="120.1">R63</text>
<text x="23.1" y="122">10K</text>
<text x="76.5" y="122.2">10K</text>
<text x="85" y="123.9">GND</text>
<text x="109.6" y="125.1">AUTOMDIX_EN</text>
<text x="149.6" y="121.3">RXN</text>
<text x="268.4" y="121.3">ENA</text>
<text x="268.4" y="123.9">ENB</text>
<text x="275.3" y="123.9">OUTB</text>
<text x="275.3" y="121.3">OUTA</text>
<text x="91.6" y="131.6">+3V3</text>
<text x="149.8" y="130.2">TXN</text>
<text x="149.9" y="127.7">TXP</text>
<text x="247.7" y="131">C49</text>
<text x="268.4" y="131.5">IN</text>
<text x="274.2" y="128.9">FLAGA</text>
<text x="274.2" y="131.5">FLAGB</text>
<text x="26" y="134.7">GND</text>
<text x="32.3" y="134.7">GND</text>
<text x="247.6" y="133.3">1uF</text>
<text x="268.4" y="134">GND</text>
<text x="308.7" y="137.1">RED</text>
<text x="308.9" y="134.6">D12</text>
<text x="72.6" y="139.2">+3V3</text>
<text x="109.6" y="140.4">TEST1</text>
<text x="109.6" y="142.9">TEST2</text>
<text x="136.9" y="142.9">nLNKA_LED/GPIO1</text>
<text x="138.3" y="140.4">nFDX_LED/GPIO0</text>
<text x="242.6" y="141">GND</text>
<text x="252.2" y="141">GND</text>
<text x="76.4" y="148.1">R67</text>
<text x="109.6" y="145.5">TEST3</text>
<text x="109.6" y="148">TEST4</text>
<text x="138.2" y="145.5">nSPD_LED/GPIO2</text>
<text x="308.1" y="145">R75</text>
<text x="308.3" y="147.3">330R</text>
<text x="61.1" y="152.7">DNF</text>
<text x="61.2" y="150.4">R64</text>
<text x="76.4" y="150.5">10K</text>
<text x="89" y="154.3">GND</text>
<text x="109.6" y="155.6">n_RESET</text>
<text x="147.9" y="151.8">GPIO3</text>
<text x="147.9" y="154.3">GPIO4</text>
<text x="77.5" y="158.9">C36</text>
<text x="77.5" y="161.3">10nF</text>
<text x="147.9" y="156.9">GPIO5</text>
<text x="147.9" y="159.4">GPIO6</text>
<text x="147.9" y="162">GPIO7</text>
<text x="304.2" y="157.5">GND</text>
<text x="72.5" y="169.6">GND</text>
<text x="109.6" y="172.1">XI</text>
<text x="144.2" y="170.9">CLK24_EN</text>
<text x="63.1" y="179.5">R65</text>
<text x="109.6" y="178.5">XO</text>
<text x="143" y="178.5">CLK24_OUT</text>
<text x="167.7" y="176.6">GND</text>
<text x="63.5" y="181.8">1M</text>
<text x="94.8" y="184.3">+3V3</text>
<text x="109.6" y="191.2">nTRST</text>
<text x="150.7" y="191.2">NC</text>
<text x="69.8" y="193.9">Y1</text>
<text x="109.6" y="193.7">TMS</text>
<text x="109.6" y="196.3">TDI</text>
<text x="150.7" y="196.3">NC</text>
<text x="150.7" y="193.7">NC</text>
<text x="54.6" y="199.6">C33</text>
<text x="54.7" y="201.9">18pF</text>
<text x="81.3" y="199.6">C37</text>
<text x="81.4" y="201.9">18pF</text>
<text x="109.6" y="198.8">TDO</text>
<text x="109.6" y="201.3">TCK</text>
<text x="62.9" y="208.3">GND</text>
<text x="49.6" y="211.5">GND</text>
<text x="76.3" y="211.5">GND</text>
<text x="261.3" y="239.5">+3V3_A</text>
<text x="28.1" y="242.1">+1V8</text>
<text x="67.9" y="241.4">+1V8_USBPLL</text>
<text x="80.1" y="245.6">2A/0.05DCR</text>
<text x="84.1" y="243.3">L1</text>
<text x="90.9" y="241.4">+1V8_ETHPLL</text>
<text x="112" y="241.4">+3V3</text>
<text x="174.2" y="242.1">+3V3</text>
<text x="183" y="245">2A/0.05DCR</text>
<text x="186.9" y="242.7">L2</text>
<text x="17.2" y="248.2">TP106</text>
<text x="103.9" y="248.4">TP108</text>
<text x="33" y="254.8">C31</text>
<text x="33.1" y="257.1">4.7uF</text>
<text x="43.8" y="254.8">C32</text>
<text x="44" y="257.1">100nF</text>
<text x="55.3" y="254.8">C34</text>
<text x="55.4" y="257.1">100nF</text>
<text x="76.8" y="257.1">1uF</text>
<text x="76.9" y="254.8">C35</text>
<text x="99.7" y="254.8">C38</text>
<text x="99.9" y="257.1">100nF</text>
<text x="116.9" y="254.8">C39</text>
<text x="117" y="257.1">100nF</text>
<text x="128.3" y="254.8">C40</text>
<text x="128.5" y="257.1">100nF</text>
<text x="139.7" y="254.8">C41</text>
<text x="139.9" y="257.1">100nF</text>
<text x="151.2" y="254.8">C42</text>
<text x="151.3" y="257.1">100nF</text>
<text x="162.6" y="254.8">C43</text>
<text x="162.8" y="257.1">100nF</text>
<text x="202.6" y="254.2">C44</text>
<text x="202.8" y="256.5">100nF</text>
<text x="213.4" y="254.2">C45</text>
<text x="213.6" y="256.5">100nF</text>
<text x="224.2" y="254.2">C46</text>
<text x="224.4" y="256.5">100nF</text>
<text x="235" y="254.2">C47</text>
<text x="235.2" y="256.5">100nF</text>
<text x="245.8" y="254.2">C48</text>
<text x="245.9" y="256.5">100nF</text>
<text x="256.6" y="254.2">C50</text>
<text x="256.7" y="256.5">100nF</text>
<text x="267.4" y="254.2">C51</text>
<text x="267.5" y="256.5">100nF</text>
<text x="28" y="267.4">GND</text>
<text x="71.8" y="267.4">GND</text>
<text x="94.7" y="267.4">GND</text>
<text x="197.6" y="268">GND</text>
<text x="111.8" y="271.2">GND</text>
</g>
<text font-size="1.8" fill="#008400" x="70.5" y="196.2">25MHz Crystal</text>
</svg>
